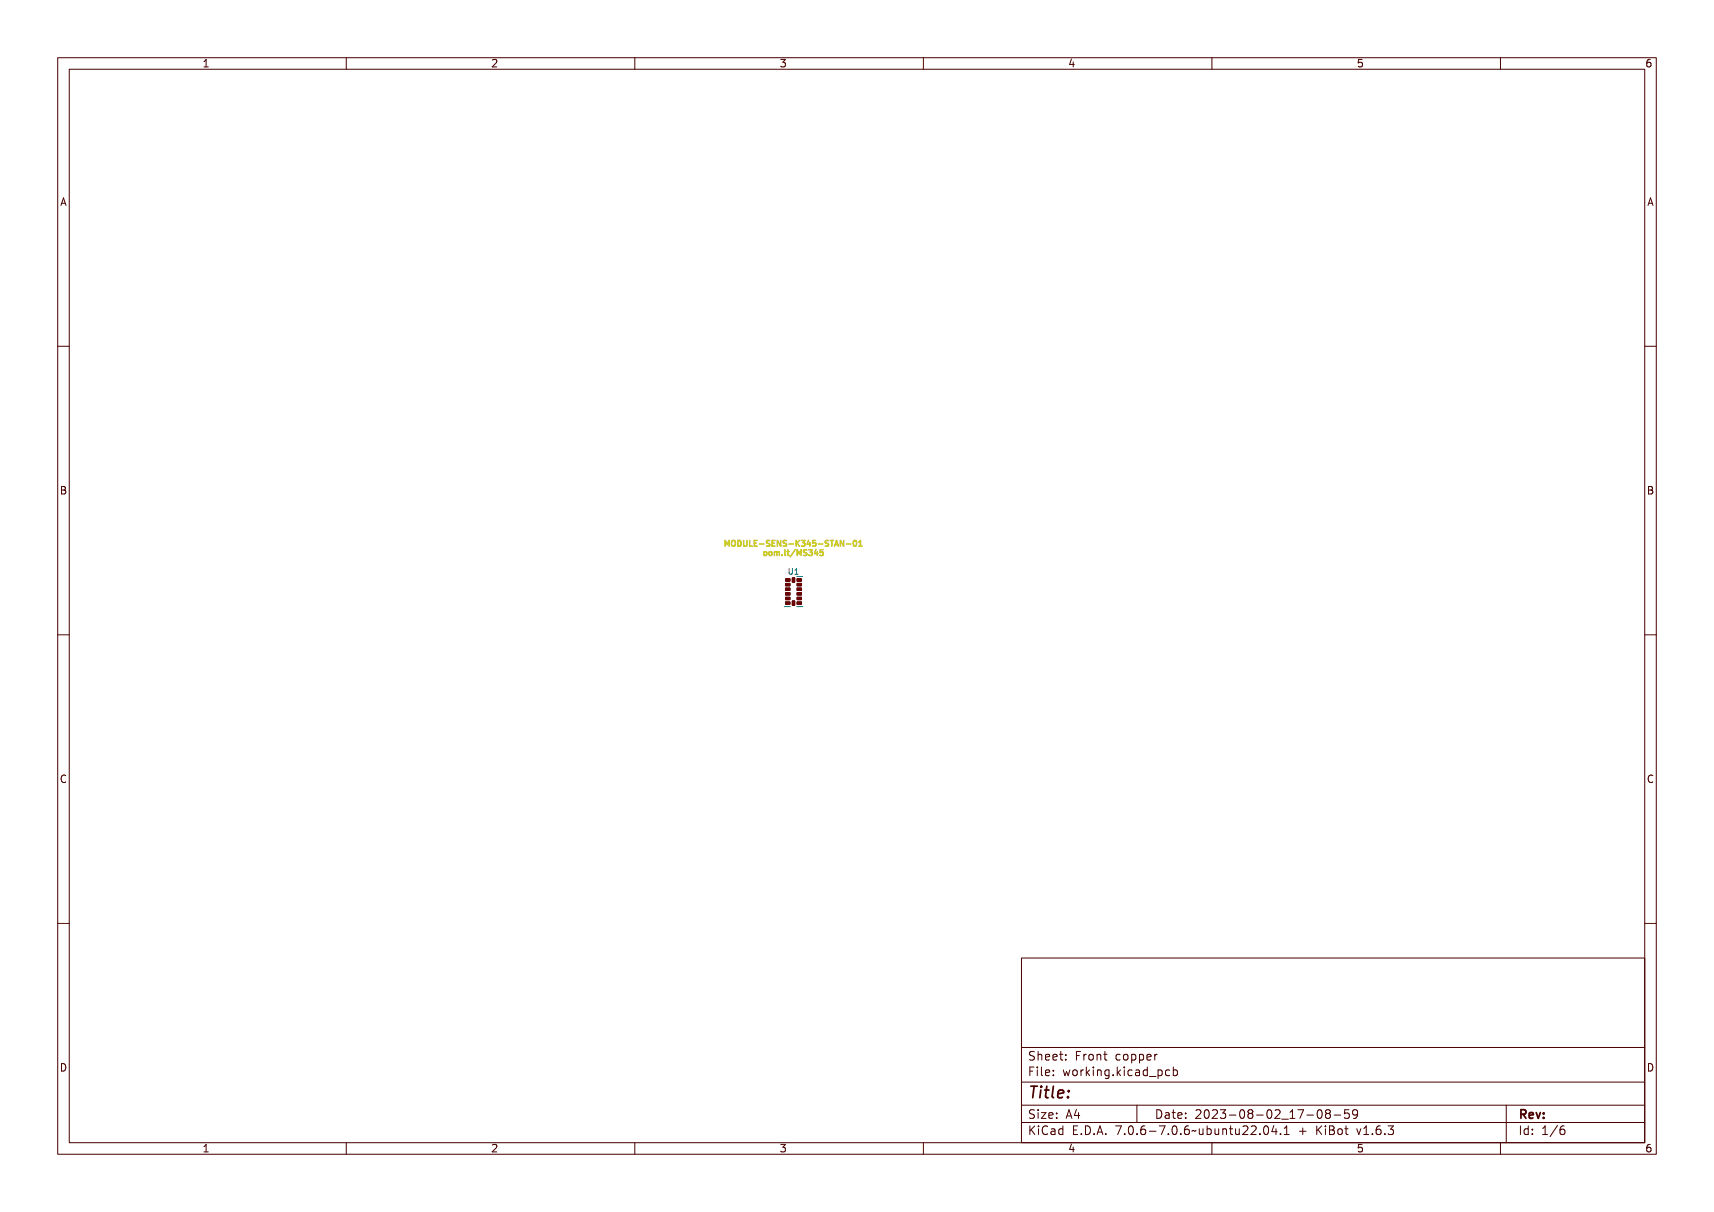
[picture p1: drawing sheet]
<svg xmlns="http://www.w3.org/2000/svg" width="297mm" height="210mm" viewBox="0 0 297 210" stroke-linecap="round" stroke-linejoin="round" font-family="sans-serif">
<g fill="#840000">
<path d="M136.1 100.2h.8l.1 .5-.9 .1z" fill-rule="evenodd"/>
<path d="M136.1 101h.8l.1 .5-.9 .1z" fill-rule="evenodd"/>
<path d="M136.1 101.8h.8l.1 .5-.9 .1z" fill-rule="evenodd"/>
<path d="M136.1 102.6h.8l.1 .5-.9 .1z" fill-rule="evenodd"/>
<path d="M136.1 103.4h.8l.1 .5-.9 .1z" fill-rule="evenodd"/>
<path d="M136.1 104.2h.8l.1 .5-.9 .1z" fill-rule="evenodd"/>
<path d="M137.2 104.1h.6l-.1 .9-.5-.1z" fill-rule="evenodd"/>
<path d="M138.1 104.2h.8l.1 .5-.9 .1z" fill-rule="evenodd"/>
<path d="M138.1 103.4h.8l.1 .5-.9 .1z" fill-rule="evenodd"/>
<path d="M138.1 102.6h.8l.1 .5-.9 .1z" fill-rule="evenodd"/>
<path d="M138.1 101.8h.8l.1 .5-.9 .1z" fill-rule="evenodd"/>
<path d="M138.1 101h.8l.1 .5-.9 .1z" fill-rule="evenodd"/>
<path d="M138.1 100.2h.8l.1 .5-.9 .1z" fill-rule="evenodd"/>
<path d="M137.2 100.1h.6l-.1 .9-.5-.1z" fill-rule="evenodd"/>
<path d="M136.1 100.2h.8l.1 .5-.9 .1z" fill-rule="evenodd"/>
<path d="M136.1 101h.8l.1 .5-.9 .1z" fill-rule="evenodd"/>
<path d="M136.1 101.8h.8l.1 .5-.9 .1z" fill-rule="evenodd"/>
<path d="M136.1 102.6h.8l.1 .5-.9 .1z" fill-rule="evenodd"/>
<path d="M136.1 103.4h.8l.1 .5-.9 .1z" fill-rule="evenodd"/>
<path d="M136.1 104.2h.8l.1 .5-.9 .1z" fill-rule="evenodd"/>
<path d="M137.2 104.1h.6l-.1 .9-.5-.1z" fill-rule="evenodd"/>
<path d="M138.1 104.2h.8l.1 .5-.9 .1z" fill-rule="evenodd"/>
<path d="M138.1 103.4h.8l.1 .5-.9 .1z" fill-rule="evenodd"/>
<path d="M138.1 102.6h.8l.1 .5-.9 .1z" fill-rule="evenodd"/>
<path d="M138.1 101.8h.8l.1 .5-.9 .1z" fill-rule="evenodd"/>
<path d="M138.1 101h.8l.1 .5-.9 .1z" fill-rule="evenodd"/>
<path d="M138.1 100.2h.8l.1 .5-.9 .1z" fill-rule="evenodd"/>
<path d="M137.2 100.1h.6l-.1 .9-.5-.1z" fill-rule="evenodd"/>
</g>
<path d="M138.1 99.9h1M135.9 105.1h1M138.1 105.1h1" fill="none" stroke="#008484" stroke-width=".17"/>
<g fill="none" stroke="#c2c200" stroke-width=".25">
<path d="M125.7 94.6v-1l.3 .8 .3-.8v1M126.8 93.8l.2-.2a.34 .34 0 0 1 .4 .4v.3a.33 .33 0 0 1-.3 .4 .33 .33 0 0 1-.3-.4zM127.9 93.7h.2l.2 .5 .1-.5h.2v1h-.1v-.9l-.2 .5h-.1l-.1-.5v.9h-.2zM128.8 93.8l.1-.1a.47 .47 0 0 1 .5 .5 .47 .47 0 0 1-.5 .5l-.1-.3zM129 93.8a.39 .39 0 0 1 .3 .4 .39 .39 0 0 1-.3 .4l-.1-.4zM129.6 93.7a.5 .5 0 0 1 .6 .5 .5 .5 0 0 1-.6 .5zM129.7 93.8a.38 .38 0 0 1 .4 .4 .38 .38 0 0 1-.4 .4zM130.4 93.7h.1v.7a.18 .18 0 0 0 .2 .2 .18 .18 0 0 0 .2-.2v-.7h.1v.6a.32 .32 0 0 1-.3 .4 .32 .32 0 0 1-.3-.4zM131.2 93.7h.2v.9h.4v.1h-.6zM132 93.7h.6v.1h-.5v.3h.5v.1h-.5v.4h.5v.1h-.6zM132.9 94.3h.4v.1h-.4zM132.9 95.7h.1a.24 .24 0 0 1 .3 .3 .24 .24 0 0 1-.4 .1z"/>
<path d="M133.7 93.8l.3-.1 .2 .1-.1 .1a.2 .2 0 0 0-.4 0 .2 .2 0 0 0 .2 .2 .3 .3 0 0 1 .2 .5 .3 .3 0 0 1-.5-.1 .23 .23 0 0 0 .3 .1 .23 .23 0 0 0 .1-.3 .31 .31 0 0 1-.4-.1 .31 .31 0 0 1 .1-.4zM133.8 95.7a.24 .24 0 0 1 .3 .3 .24 .24 0 0 1-.3 .1zM134.4 95.6h.5l.1 .7h-.1l-.1-.6v.6h-.2v-.6l-.1 .6h-.1zM134.4 93.7h.6v.1h-.4v.3h.4v.1h-.4v.4h.4v.1h-.6zM135.2 93.7h.2l.3 .8v-.8h.1v1h-.2l-.3-.8v.8h-.1zM135.4 96.1h.2v.2h-.2zM136 95.3h.3v.8l.3 .2-.4-.1v-.8zM136.1 93.8l.3-.1 .2 .1-.1 .1a.2 .2 0 0 0-.4 0 .2 .2 0 0 0 .2 .2 .3 .3 0 0 1 .2 .5 .3 .3 0 0 1-.5-.1 .23 .23 0 0 0 .3 .1 .23 .23 0 0 0 .1-.3 .31 .31 0 0 1-.4-.1 .31 .31 0 0 1 .1-.4zM136.9 94.3h.4v.1h-.4zM137 95.4h.1v.2h.3v.1h-.3v.4l.3 .2-.4-.1v-.5h-.2l.2-.1zM137.6 93.7h.1v.5l.4-.5h.2l-.4 .4 .4 .6h-.2l-.3-.5-.1 .5h-.1zM138.1 95.3h.1l-.5 1.1h-.1z"/>
<path d="M138.4 95.3h.1l.2 .5 .2-.5h.1v1h-.1v-.9l-.1 .6h-.1l-.2-.6v.9h-.1zM138.4 93.7a.29 .29 0 0 1 .5 0 .29 .29 0 0 1-.1 .5 .3 .3 0 0 1 .1 .5 .3 .3 0 0 1-.5-.2l.1 .1a.22 .22 0 0 0 .3 0 .22 .22 0 0 0 0-.3 .22 .22 0 0 0-.2-.1v-.1a.19 .19 0 0 0 .2-.1 .19 .19 0 0 0 0-.2 .19 .19 0 0 0-.3 0zM139.3 95.4l.3-.1 .2 .1-.1 .1a.2 .2 0 0 0-.4 0 .21 .21 0 0 0 .3 .3 .3 .3 0 0 1 .1 .5 .3 .3 0 0 1-.5-.2 .23 .23 0 0 0 .3 .1 .23 .23 0 0 0 .1-.3 .31 .31 0 0 1-.3-.1 .31 .31 0 0 1 0-.4zM139.6 93.7h.1v.7h.1l-.1 .3h-.1v-.2h-.4zM139.6 93.8v.6h-.3zM140 95.4a.29 .29 0 0 1 .5-.1 .29 .29 0 0 1-.1 .5 .3 .3 0 0 1 .1 .5 .3 .3 0 0 1-.5-.2l.1 .1a.22 .22 0 0 0 .3 0 .22 .22 0 0 0 0-.2 .22 .22 0 0 0-.2-.2v-.1a.19 .19 0 0 0 .2 0 .19 .19 0 0 0 0-.3 .19 .19 0 0 0-.3 .1zM140 93.7h.5v.1h-.3v.3a.32 .32 0 0 1 .4 .1 .32 .32 0 0 1-.2 .5 .32 .32 0 0 1-.4-.2 .26 .26 0 0 0 .4 .1 .26 .26 0 0 0 0-.4 .26 .26 0 0 0-.4 0zM140.9 94.3h.4v.1h-.4zM141.2 95.3h.1v.7h.1l-.1 .3h-.1v-.2h-.4zM141.2 95.4v.6h-.3zM141.6 95.3h.5v.1h-.3v.3a.32 .32 0 0 1 .4 .1 .32 .32 0 0 1-.2 .5 .32 .32 0 0 1-.4-.2 .26 .26 0 0 0 .4 .1 .26 .26 0 0 0 0-.4 .26 .26 0 0 0-.4 0zM141.7 93.8l.3-.1 .2 .1-.1 .1a.2 .2 0 0 0-.3 0 .2 .2 0 0 0 .2 .2 .3 .3 0 0 1 .1 .5 .3 .3 0 0 1-.5-.1 .23 .23 0 0 0 .3 .1 .23 .23 0 0 0 .1-.3 .31 .31 0 0 1-.3-.1 .31 .31 0 0 1 0-.4z"/>
<path d="M142.3 93.7h.8v.1h-.3v.9h-.2v-.9h-.3zM143.4 93.7h.2l.3 1h-.1l-.1-.3h-.4v.3h-.2zM143.5 93.8l.2 .5h-.3zM144 93.7h.2l.3 .8v-.8h.1v1h-.1l-.4-.8v.8h-.1zM144.9 94.3h.4v.1h-.4zM145.7 93.8a.27 .27 0 0 1 .5 0v.4a.39 .39 0 0 1-.3 .5 .58 .58 0 0 1-.2-.9zM145.8 93.8a.4 .4 0 0 1 .3 .4 .4 .4 0 0 1-.3 .4l-.1-.4zM146.5 93.8l.3-.1v.9h.2v.1h-.5v-.1h.2v-.8l-.2 .1zM148 93.7l.1-.1a.53 .53 0 0 1 .3 .5 .53 .53 0 0 1-.3 .5 .66 .66 0 0 1-.1-.9zM148.8 94.6h.6M148.8 93.9l.3-.3v1"/>
<circle cx="133.1" cy="95.9" r=".37"/>
<circle cx="133.9" cy="95.9" r=".37"/>
<circle cx="145.9" cy="94.2" r=".09"/>
</g>
<g fill="none" stroke="#480000" stroke-width=".17">
<path d="M10 10h277v190h-277zM12 12h273v186h-273zM60 10v2M110 10v2M160 10v2M210 10v2M260 10v2M10 60h2M285 60h2M10 110h2M285 110h2M10 160h2"/>
<path d="M285 160h2M177 166h108v32h-108zM60 198v2M110 198v2M160 198v2M177 181.5h108M177 187.5h108M177 191.5h108M177 194.5h108M178.1 195.2h.2v.6l.6-.6h.3l-.6 .6 .6 .8h-.2l-.5-.7-.2 .2v.5h-.2zM178.2 185h.9v.2h-.7v.4h.6v.2h-.6v.7h-.2zM178.3 182.4l.5-.1h.2v.2a.31 .31 0 0 0-.5-.1 .31 .31 0 0 0 0 .5 .5 .5 0 0 1 .6 .6 .5 .5 0 0 1-.8 .2l-.1-.2a.34 .34 0 0 0 .4 .1 .34 .34 0 0 0 .1-.5 .47 .47 0 0 1-.5-.2 .47 .47 0 0 1 .1-.5z"/>
<path d="M178.3 192.5l.5-.1h.2v.2a.31 .31 0 0 0-.5-.1 .31 .31 0 0 0 0 .5 .5 .5 0 0 1 .6 .6 .5 .5 0 0 1-.8 .2l-.1-.2a.34 .34 0 0 0 .4 .1 .34 .34 0 0 0 .1-.5 .47 .47 0 0 1-.5-.2 .47 .47 0 0 1 .1-.5zM179.4 182.2h.2v.6a.35 .35 0 0 1 .4-.1 .35 .35 0 0 1 .2 .4v.6h-.2v-.8h-.4v.8h-.2zM179.5 185.4h.4v.9h.4v.2h-.9v-.2h.3v-.8h-.2zM179.5 192.8h.4v.9h.4v.1h-.9v-.1h.3v-.8h-.2zM179.5 195.6h.4v.9h.4v.1h-.9v-.1h.3v-.8h-.2zM179.7 184.9h.2v.3h-.2zM179.7 192.3h.2v.3h-.2zM179.7 195.1h.2v.3h-.2zM180.6 184.9h.4v1.3l.4 .1v.2l-.5-.2v-1.2h-.3zM180.6 192.8h.8v.1l-.6 .8h.6v.1h-.8v-.1l.6-.8h-.6zM180.7 182.8a.49 .49 0 0 1 .6-.1 .49 .49 0 0 1 .2 .5h-.8a.42 .42 0 0 0 .3 .4 .42 .42 0 0 0 .4-.1v.2a.6 .6 0 0 1-.8-.1 .6 .6 0 0 1 .1-.8zM180.7 195.4l.5-.2h.3v.2a.43 .43 0 0 0-.6 0 .43 .43 0 0 0-.2 .5 .43 .43 0 0 0 .2 .5 .43 .43 0 0 0 .6 0v.2a.66 .66 0 0 1-.8-.1 .66 .66 0 0 1-.1-.8z"/>
<path d="M180.8 182.9l.4-.1 .1 .3h-.6zM181.8 195.6h.2a.45 .45 0 0 1 .5 0 .45 .45 0 0 1 .1 .4v.6h-.1v-.1a.38 .38 0 0 1-.5 .2 .38 .38 0 0 1-.2-.5 .38 .38 0 0 1 .4-.2h.3a.35 .35 0 0 0-.3-.4 .35 .35 0 0 0-.4 .2zM181.9 182.8a.49 .49 0 0 1 .6-.1 .49 .49 0 0 1 .2 .5h-.8a.42 .42 0 0 0 .3 .4 .42 .42 0 0 0 .5-.1v.2a.6 .6 0 0 1-.9-.1 .6 .6 0 0 1 .1-.8zM181.9 185.5a.49 .49 0 0 1 .6-.1 .49 .49 0 0 1 .2 .5h-.8a.42 .42 0 0 0 .3 .4 .42 .42 0 0 0 .5-.1v.2a.6 .6 0 0 1-.9-.1 .6 .6 0 0 1 .1-.8zM181.9 192.9a.49 .49 0 0 1 .6-.1 .49 .49 0 0 1 .2 .5h-.8a.42 .42 0 0 0 .3 .4 .42 .42 0 0 0 .5-.1v.2a.6 .6 0 0 1-.9-.1 .6 .6 0 0 1 .1-.8zM182 196.2l.5-.1a.31 .31 0 0 1-.2 .4 .31 .31 0 0 1-.4-.1zM182 182.9l.4-.1 .1 .3h-.6zM182 185.6l.4-.1 .1 .3h-.6zM182 193l.4-.1 .1 .3h-.6zM183 195.7l.4-.2 .2 .2v-.6h.2v1.5h-.2v-.1a.42 .42 0 0 1-.5 .1 .42 .42 0 0 1-.2-.5zM183.2 195.8l.1-.1a.4 .4 0 0 1 .3 .4 .4 .4 0 0 1-.3 .4l-.2-.2zM183.2 182.3h.2v.4h.4v.1h-.4l.1 .8h.3v.1h-.2a.3 .3 0 0 1-.4-.3v-.6h-.3v-.1h.3z"/>
<path d="M183.3 185.4h.2v.3h-.2zM183.3 186.2h.2v.3h-.2zM183.3 192.8h.2v.3h-.2zM183.3 193.6h.2v.2h-.2zM184.5 182.7h.2v.3h-.2zM184.5 183.5h.2v.2h-.2zM185.2 185.4h.2l.2 .8 .1-.5h.2l.2 .5 .1-.8h.2l-.2 1.1h-.2l-.2-.7-.2 .7h-.1zM185.4 195.2h.9v.2h-.7v.4h.6v.2h-.6v.5h.7v.1h-.9zM185.7 192.4h.2l.5 1.4h-.2l-.1-.3h-.5l-.1 .3h-.2zM185.8 192.6l.2 .7h-.4zM186.6 182.3h.9v.2h-.7v.4h.6v.2h-.6v.6h-.2zM186.7 185.5a.52 .52 0 0 1 .8 .4 .52 .52 0 0 1-.8 .4l-.1-.4z"/>
<path d="M186.8 185.6l.1-.1a.39 .39 0 0 1 .4 .4 .39 .39 0 0 1-.4 .4l-.1-.2zM186.9 196.4h.2v.2h-.2zM187.1 192.4h.2v.9h.2v.2h-.2v.3h-.2v-.3h-.6v-.2zM187.1 192.6v.7h-.4zM187.8 195.2a.76 .76 0 0 1 .9 .7 .76 .76 0 0 1-.9 .7zM188 195.4a.57 .57 0 0 1 .5 .5 .57 .57 0 0 1-.5 .6zM188 182.7h.2v.2a.3 .3 0 0 1 .3-.3 .3 .3 0 0 1 .3 .3 .37 .37 0 0 0-.5-.1 .37 .37 0 0 0-.1 .4v.5h-.2zM188 185.4h.2v.2a.3 .3 0 0 1 .3-.3 .3 .3 0 0 1 .3 .3 .37 .37 0 0 0-.5-.1 .37 .37 0 0 0-.1 .4v.6h-.2zM189.1 184.9h.1v.9l.5-.4h.2l-.4 .4 .5 .7h-.2l-.4-.6-.2 .1v.5h-.1zM189.1 182.8a.52 .52 0 0 1 .8 .4 .52 .52 0 0 1-.8 .4l-.1-.4zM189.2 182.9l.1-.1a.39 .39 0 0 1 .4 .4 .39 .39 0 0 1-.4 .4l-.1-.2zM189.3 196.4h.3v.2h-.3z"/>
<path d="M190.2 182.7h.2v.1a.35 .35 0 0 1 .4-.1 .35 .35 0 0 1 .3 .4v.6h-.2l-.1-.8h-.3l-.1 .8h-.2zM190.3 185.4h.4v.9h.4v.2h-.9v-.2h.4v-.8h-.3zM190.5 195.2h.3l.4 1.4h-.2l-.1-.3h-.5l-.1 .3h-.2zM190.6 184.9h.1v.3h-.1zM190.6 195.4l.2 .7h-.4zM191.4 185.4h.2v.1a.35 .35 0 0 1 .4-.1 .35 .35 0 0 1 .3 .4v.7h-.2l-.1-.9h-.3l-.1 .9h-.2zM191.7 182.3h.1v.4h.4v.1h-.4l.1 .8h.3v.1h-.2a.3 .3 0 0 1-.3-.3v-.6h-.3v-.1h.3zM191.7 196.4h.3v.2h-.3zM192.7 185.5l.3-.2 .3 .2v-.1h.2v1a.53 .53 0 0 1-.8 .4v-.2a.36 .36 0 0 0 .4 .1 .36 .36 0 0 0 .2-.4l-.1 .1a.53 .53 0 0 1-.7-.3 .53 .53 0 0 1 .2-.6zM192.8 185.6l.1-.1a.39 .39 0 0 1 .4 .4 .39 .39 0 0 1-.4 .4l-.1-.2zM193.8 195.2h.9l-.5 1.4h-.2l.5-1.2h-.7zM194 182.8a.39 .39 0 0 1 .4-.2 .39 .39 0 0 1 .3 .3 .4 .4 0 0 0-.6 0 .4 .4 0 0 0 0 .6 .4 .4 0 0 0 .6 0 .41 .41 0 0 1-.4 .3 .41 .41 0 0 1-.4-.3l-.1-.5z"/>
<path d="M194.1 186.2h.3v.3h-.3zM195.1 184.9h.2v.9l.4-.4h.3l-.5 .4 .5 .7h-.2l-.4-.6-.1 .1v.5h-.2zM195.1 182.8a.52 .52 0 0 1 .8 .4 .52 .52 0 0 1-.8 .4l-.1-.4zM195.2 182.9l.1-.1a.39 .39 0 0 1 .4 .4 .39 .39 0 0 1-.4 .4l-.1-.2zM195.3 196.4h.3v.2h-.3zM196.2 182.7h.2v.1a.46 .46 0 0 1 .6 0 .46 .46 0 0 1 .1 .6 .39 .39 0 0 1-.2 .4 .39 .39 0 0 1-.5-.2v.6h-.2zM196.3 185.4h.5v.9h.3v.2h-.9v-.2h.4v-.8h-.3zM196.3 195.4a.5 .5 0 0 1 .7-.1 .5 .5 0 0 1 .1 .6 .52 .52 0 0 1-.4 .8 .52 .52 0 0 1-.5-.8zM196.5 182.9l.1-.1a.4 .4 0 0 1 .3 .4 .4 .4 0 0 1-.3 .4l-.2-.2zM196.5 195.4a.57 .57 0 0 1 .4 .9l-.3 .2a.86 .86 0 0 1-.1-1.1zM196.6 184.9h.2v.3h-.2zM197 191.5v3"/>
<path d="M197.4 182.7h.2v.1a.46 .46 0 0 1 .6 0 .46 .46 0 0 1 .1 .6 .39 .39 0 0 1-.2 .4 .39 .39 0 0 1-.5-.2v.6h-.2zM197.6 185.5a.39 .39 0 0 1 .4-.2 .39 .39 0 0 1 .3 .3 .4 .4 0 0 0-.6 0 .4 .4 0 0 0 0 .6 .4 .4 0 0 0 .6 0 .41 .41 0 0 1-.4 .3 .41 .41 0 0 1-.4-.3v-.5zM197.7 182.9l.1-.1a.4 .4 0 0 1 .3 .4 .4 .4 0 0 1-.3 .4l-.2-.2zM197.7 196.4h.3v.2h-.3zM198.7 185.4h.1a.45 .45 0 0 1 .5 0 .45 .45 0 0 1 .2 .4v.7h-.2v-.2a.38 .38 0 0 1-.5 .2 .38 .38 0 0 1-.2-.5 .38 .38 0 0 1 .5-.2h.2a.35 .35 0 0 0-.3-.4 .35 .35 0 0 0-.3 .2zM198.7 182.8a.49 .49 0 0 1 .6-.1 .49 .49 0 0 1 .2 .5h-.7a.42 .42 0 0 0 .2 .4 .42 .42 0 0 0 .5-.1v.2a.6 .6 0 0 1-.8-.1 .6 .6 0 0 1 0-.8zM198.7 195.4l.5-.2h.2v.2a.43 .43 0 0 0-.5 0 .43 .43 0 0 0-.1 .5 .48 .48 0 0 1 .7 0 .48 .48 0 0 1-.1 .7 .48 .48 0 0 1-.7-.1l-.1-.6zM198.8 186l.5-.1a.31 .31 0 0 1-.1 .4 .31 .31 0 0 1-.4-.1zM198.9 182.9l.3-.1 .2 .3h-.6zM198.9 195.9a.29 .29 0 0 1 .4 .1 .29 .29 0 0 1-.1 .4 .29 .29 0 0 1-.4-.1zM199.9 185.5l.3-.2 .3 .2v-.6h.2v1.6h-.2v-.2a.42 .42 0 0 1-.5 .1 .42 .42 0 0 1-.2-.5zM200 196h.5v.2h-.5z"/>
<path d="M200 182.7h.2v.2a.3 .3 0 0 1 .3-.3 .3 .3 0 0 1 .3 .3 .37 .37 0 0 0-.4-.1 .37 .37 0 0 0-.2 .4v.5h-.2zM200 185.6l.1-.1a.39 .39 0 0 1 .4 .4 .39 .39 0 0 1-.4 .4l-.1-.2zM200.1 192.4a.76 .76 0 0 1 1 .7 .76 .76 0 0 1-1 .7zM200.3 192.6a.57 .57 0 0 1 .6 .5 .57 .57 0 0 1-.6 .6zM200.9 186.8l1.2 .1zM201 195.2h.9l-.5 1.4h-.2l.5-1.2h-.7zM201.4 192.8h.2a.45 .45 0 0 1 .5 0 .45 .45 0 0 1 .1 .4v.6h-.1v-.1a.38 .38 0 0 1-.5 .2 .38 .38 0 0 1-.2-.5 .38 .38 0 0 1 .4-.2h.3a.35 .35 0 0 0-.3-.4 .35 .35 0 0 0-.4 .2zM201.6 193.4l.5-.1a.31 .31 0 0 1-.2 .4 .31 .31 0 0 1-.4-.1zM202.2 185.4h.2v.1a.46 .46 0 0 1 .6 0 .46 .46 0 0 1 .1 .6 .39 .39 0 0 1-.2 .4 .39 .39 0 0 1-.5-.2v.6h-.2zM202.5 185.6l.1-.1a.4 .4 0 0 1 .4 .4 .4 .4 0 0 1-.4 .4l-.2-.2zM202.5 196.4h.3v.2h-.3zM202.8 192.4h.2v.4h.4v.1h-.4l.1 .8h.3v.1h-.2a.3 .3 0 0 1-.4-.3v-.6h-.3v-.1h.3z"/>
<path d="M203.5 195.4a.5 .5 0 0 1 .7-.1 .5 .5 0 0 1 .1 .6 .52 .52 0 0 1-.4 .8 .52 .52 0 0 1-.5-.8zM203.6 185.5a.39 .39 0 0 1 .4-.2 .39 .39 0 0 1 .3 .3 .4 .4 0 0 0-.5 0 .4 .4 0 0 0 0 .6 .4 .4 0 0 0 .5 0 .41 .41 0 0 1-.4 .3 .41 .41 0 0 1-.4-.3v-.5zM203.7 195.4a.57 .57 0 0 1 .4 .9l-.2 .2a.86 .86 0 0 1-.2-1.1zM203.9 192.9a.49 .49 0 0 1 .6-.1 .49 .49 0 0 1 .2 .5h-.8a.42 .42 0 0 0 .3 .4 .42 .42 0 0 0 .5-.1v.2a.6 .6 0 0 1-.9-.1 .6 .6 0 0 1 .1-.8zM204 193l.4-.1 .1 .3h-.6zM204.7 184.9h.1v.6a.45 .45 0 0 1 .7 0 .45 .45 0 0 1 0 .6 .39 .39 0 0 1-.2 .4 .39 .39 0 0 1-.5-.2v.2h-.1zM204.9 185.6l.1-.1a.39 .39 0 0 1 .4 .4 .39 .39 0 0 1-.4 .4l-.1-.2zM204.9 196.4h.3v.2h-.3zM205.3 192.8h.2v.3h-.2zM205.3 193.6h.2v.2h-.2zM205.9 195.4l.5-.2h.2v.2a.43 .43 0 0 0-.5 0 .43 .43 0 0 0-.1 .5 .48 .48 0 0 1 .7 0 .48 .48 0 0 1-.1 .7 .48 .48 0 0 1-.7-.1l-.1-.6zM206.1 195.9a.29 .29 0 0 1 .4 .1 .29 .29 0 0 1-.1 .4 .29 .29 0 0 1-.4-.1z"/>
<path d="M207 196l.3-.1 .5 .1 .2-.1a.38 .38 0 0 1-.7 .2l-.3 .1zM207.4 192.5a.53 .53 0 0 1 .8 .1 .53 .53 0 0 1-.3 .7l-.3 .4h.7v.1h-.9v-.1l.3-.4a.49 .49 0 0 0 .2-.7l-.5 .1zM208.3 195.6h.1l.1 .8 .2 .1 .2-.2v-.7h.2v1h-.2v-.1a.35 .35 0 0 1-.4 .2 .35 .35 0 0 1-.2-.5zM208.7 192.6a.5 .5 0 0 1 .6-.1 .5 .5 0 0 1 .2 .6 .52 .52 0 0 1-.5 .8 .52 .52 0 0 1-.4-.8zM208.9 192.6a.57 .57 0 0 1 .4 .9l-.3 .2a.86 .86 0 0 1-.1-1.1zM209.5 195.1h.2v.6a.45 .45 0 0 1 .6-.1 .45 .45 0 0 1 .1 .7 .39 .39 0 0 1-.3 .4 .39 .39 0 0 1-.4-.2v.1h-.2zM209.7 195.8l.1-.1a.4 .4 0 0 1 .4 .4 .4 .4 0 0 1-.4 .4l-.1-.2zM209.8 192.5a.53 .53 0 0 1 .8 .1 .53 .53 0 0 1-.3 .7l-.3 .4h.7v.1h-.9v-.1l.3-.4a.49 .49 0 0 0 .2-.7l-.5 .1zM210 198v2M210.7 195.6h.2v.8l.2 .1 .2-.2v-.7h.2v1h-.2v-.1a.35 .35 0 0 1-.4 .2 .35 .35 0 0 1-.2-.5zM211 192.4a.46 .46 0 0 1 .6 0 .46 .46 0 0 1 .1 .6l-.1 .1a.45 .45 0 0 1 .2 .6 .45 .45 0 0 1-.6 .2l-.2-.1v-.2a.35 .35 0 0 0 .5 .1 .35 .35 0 0 0 0-.5h-.3v-.2a.28 .28 0 0 0 .4-.1 .28 .28 0 0 0 0-.3 .28 .28 0 0 0-.4 0h-.2zM211.9 195.6h.2v.1a.35 .35 0 0 1 .4-.1 .35 .35 0 0 1 .2 .4v.6h-.2v-.8h-.4v.8h-.2z"/>
<path d="M212.4 193.2h.5v.2h-.5zM213.3 195.2h.2v.4h.4v.1h-.4v.8h.4v.1h-.2a.3 .3 0 0 1-.4-.3v-.6h-.3v-.1h.3zM213.5 192.6a.5 .5 0 0 1 .6-.1 .5 .5 0 0 1 .2 .6 .52 .52 0 0 1-.5 .8 .52 .52 0 0 1-.4-.8zM213.7 192.6a.57 .57 0 0 1 .4 .9l-.3 .2a.86 .86 0 0 1-.1-1.1zM214.3 195.6h.2v.8l.2 .1 .2-.2v-.7h.2v1h-.2v-.1a.35 .35 0 0 1-.4 .2 .35 .35 0 0 1-.2-.5zM214.7 192.5a.41 .41 0 0 1 .7-.1 .41 .41 0 0 1-.2 .7 .42 .42 0 0 1 .2 .6 .42 .42 0 0 1-.7 0 .42 .42 0 0 1 .2-.6l-.3-.2zM215.5 195.3a.53 .53 0 0 1 .8 .1 .53 .53 0 0 1-.3 .7l-.3 .4h.6v.1h-.9v-.1l.4-.4a.49 .49 0 0 0 .2-.8l-.5 .2zM216 193.2h.5v.2h-.5zM216.7 195.3a.53 .53 0 0 1 .8 .1 .53 .53 0 0 1-.3 .7l-.3 .4h.6v.1h-.9v-.1l.4-.4a.49 .49 0 0 0 .2-.8l-.5 .2zM217.1 192.6a.5 .5 0 0 1 .7-.1 .5 .5 0 0 1 .1 .6 .52 .52 0 0 1-.5 .8 .52 .52 0 0 1-.4-.8zM217.3 192.6a.57 .57 0 0 1 .4 .9l-.3 .2a.86 .86 0 0 1-.1-1.1zM218.2 196.4h.2v.2h-.2z"/>
<path d="M218.2 192.5a.53 .53 0 0 1 .8 .1 .53 .53 0 0 1-.3 .7l-.3 .4h.7v.1h-.9v-.1l.3-.4a.49 .49 0 0 0 .2-.7l-.5 .1zM219.2 195.4a.5 .5 0 0 1 .6-.1 .5 .5 0 0 1 .2 .6 .52 .52 0 0 1-.5 .8 .52 .52 0 0 1-.5-.8zM219.2 194.2l1.3 .1zM219.4 195.4a.57 .57 0 0 1 .3 .9l-.2 .2a.86 .86 0 0 1-.1-1.1zM220.7 192.5l.5-.1v1.3h.3v.1h-.8v-.1h.3v-1.1h-.3zM220.8 195.2h.2v.9h.2v.2h-.2v.3h-.2v-.3h-.6v-.2zM220.8 195.4v.7h-.4zM221.8 196.4h.2v.2h-.2zM221.8 192.4h.9l-.5 1.4h-.2l.5-1.2h-.7zM222.8 195.3l.5-.1v1.3h.3v.1h-.8v-.1h.3v-1.1h-.3zM223.2 193.2h.5v.2h-.5zM224.3 192.6a.5 .5 0 0 1 .7-.1 .5 .5 0 0 1 .1 .6 .52 .52 0 0 1-.4 .8 .52 .52 0 0 1-.5-.8z"/>
<path d="M224.5 192.6a.57 .57 0 0 1 .4 .9l-.2 .2a.86 .86 0 0 1-.2-1.1zM225.4 195.5h.2v.4h.4v.2h-.4v.4h-.2v-.4h-.4v-.2h.4zM225.5 192.5a.41 .41 0 0 1 .7-.1 .41 .41 0 0 1-.2 .7 .42 .42 0 0 1 .2 .6 .42 .42 0 0 1-.7 0 .42 .42 0 0 1 .2-.6l-.3-.2zM226.8 193.2h.5v.2h-.5zM227.5 195.2h.2v.6l.6-.6h.2l-.6 .6 .6 .8h-.2l-.5-.7-.1 .2v.5h-.2zM227.9 192.4h.7v.2h-.5v.3a.53 .53 0 0 1 .6 .6 .53 .53 0 0 1-.8 .3l-.1-.2a.37 .37 0 0 0 .7 0 .37 .37 0 0 0-.4-.5h-.2zM228.8 195.6h.4v.9h.4v.1h-.9v-.1h.4v-.8h-.3zM229.1 195.1h.1v.3h-.1zM229.1 192.5a.53 .53 0 0 1 .7 0 .53 .53 0 0 1 .1 .6 .6 .6 0 0 1-.1 .6 .6 .6 0 0 1-.7 .1v-.2a.43 .43 0 0 0 .5 0 .43 .43 0 0 0 .2-.4 .47 .47 0 0 1-.7 0 .47 .47 0 0 1 0-.7zM229.9 195.2h.4a.35 .35 0 0 1 .5 .2 .35 .35 0 0 1-.3 .5 .41 .41 0 0 1 .3 .5 .41 .41 0 0 1-.5 .2h-.4zM230.1 196h.2a.27 .27 0 0 1 .3 .2 .27 .27 0 0 1-.3 .3h-.2zM230.1 195.4h.2a.23 .23 0 0 1 .3 .2 .23 .23 0 0 1-.3 .2h-.2z"/>
<path d="M231.2 193.2h1.1M231.2 195.7a.52 .52 0 0 1 .8 .4 .52 .52 0 0 1-.8 .4l-.1-.4zM231.3 195.8l.1-.1a.39 .39 0 0 1 .4 .4 .39 .39 0 0 1-.4 .4l-.1-.2zM232.6 195.2h.1v.4h.4v.1h-.4l.1 .8h.3v.1h-.2a.3 .3 0 0 1-.3-.3v-.6h-.3v-.1h.3zM233.7 192.3h-.7v.7l.2-.1h.5l.1 .2-.1 .5-.2 .2h-.3l-.2-.2M234.6 195.6h.2l.3 .9 .4-.9h.2l-.4 1h-.3zM235.2 192.9l-.2 .3h-.3l-.3-.3 .1-.5 .5-.1 .2 .1a.99 .99 0 0 1-.4 1.4h-.3M236 195.3l.5-.1v1.3h.3v.1h-.8v-.1h.3v-1.1h-.3zM237.4 196.4h.3v.2h-.3zM238.4 195.4l.5-.2h.2v.2a.43 .43 0 0 0-.5 0 .43 .43 0 0 0-.1 .5 .48 .48 0 0 1 .7 0 .48 .48 0 0 1-.1 .7 .48 .48 0 0 1-.7-.1l-.1-.6zM238.6 195.9a.29 .29 0 0 1 .4 .1 .29 .29 0 0 1-.1 .4 .29 .29 0 0 1-.4-.1zM239.8 196.4h.3v.2h-.3z"/>
<path d="M240.7 195.2a.46 .46 0 0 1 .6 0 .46 .46 0 0 1 .1 .6l-.1 .1a.45 .45 0 0 1 .2 .6 .45 .45 0 0 1-.6 .2l-.2-.1v-.2a.35 .35 0 0 0 .5 .1 .35 .35 0 0 0 0-.5l-.3-.1v-.1a.28 .28 0 0 0 .4-.1 .28 .28 0 0 0 0-.3 .28 .28 0 0 0-.4 0h-.2zM260 198v2M261 191.5v6.5M263.2 195.2h.8v.2h-.3v1.1h.3v.1h-.8v-.1h.3v-1.1h-.3zM264.4 195.7l.3-.2 .3 .2v-.6h.2v1.5h-.2v-.1a.42 .42 0 0 1-.5 .1 .42 .42 0 0 1-.2-.5zM264.6 195.8l.1-.1a.4 .4 0 0 1 .3 .4 .4 .4 0 0 1-.3 .4l-.2-.2zM265.9 195.6h.2v.3h-.2zM265.9 196.4h.2v.2h-.2zM268.1 195.3l.5-.1v1.3h.3v.1h-.8v-.1h.3v-1.1h-.3zM269.9 195.2h.2l-.8 1.6h-.2zM270.5 195.4l.5-.2h.2v.2a.43 .43 0 0 0-.5 0 .43 .43 0 0 0-.2 .5 .48 .48 0 0 1 .7 0 .48 .48 0 0 1 0 .7 .48 .48 0 0 1-.7-.1l-.1-.6zM270.6 195.9a.29 .29 0 0 1 .4 .1 .29 .29 0 0 1 0 .4 .29 .29 0 0 1-.4-.1z"/>
<circle cx="196.7" cy="195.9" r=".13"/>
<circle cx="203.9" cy="195.9" r=".13"/>
<circle cx="209" cy="193.1" r=".13"/>
<circle cx="213.8" cy="193.1" r=".13"/>
<circle cx="215" cy="193.4" r=".29"/>
<circle cx="215" cy="192.8" r=".25"/>
<circle cx="217.4" cy="193.1" r=".13"/>
<circle cx="219.5" cy="195.9" r=".13"/>
<circle cx="224.7" cy="193.1" r=".13"/>
<circle cx="225.9" cy="193.4" r=".29"/>
<circle cx="225.9" cy="192.8" r=".25"/>
<circle cx="229.4" cy="192.9" r=".32"/>
</g>
<g fill="none" stroke="#480000" stroke-width=".3">
<path d="M178.1 188.4h1.4v.2h-.6v1.7h-.2v-1.7h-.6zM179.9 188.8h.7v1.3h.4v.2h-1.2v-.2h.5v-1.1h-.4zM180.3 188.3h.3v.3h-.3zM181.8 188.4h.2v.4h.6v.2h-.6v1l.2 .1h.4v.2a.55 .55 0 0 1-.8-.5v-.8h-.4v-.2h.4zM183 188.3h.6l.1 1.6 .1 .2h.4v.2a.54 .54 0 0 1-.8-.5v-1.4h-.4zM184.8 189a.65 .65 0 0 1 .8-.1 .65 .65 0 0 1 .3 .7h-1.1a.56 .56 0 0 0 .4 .5 .56 .56 0 0 0 .6-.1v.2a.81 .81 0 0 1-1.1-.1 .81 .81 0 0 1 .1-1.1zM185 189.1l.3-.1a.37 .37 0 0 1 .3 .4h-.8zM186.7 188.9h.3v.4h-.3zM186.7 189.9h.3v.4h-.3zM263.1 192.4a.73 .73 0 0 1 .9 .2v.3l-.3 .3 .5 .6h-.2l-.3-.4-.2-.2h-.2v.6h-.2zM263.3 192.6h.2a.26 .26 0 0 1 .3 .2 .26 .26 0 0 1-.2 .3h-.3zM264.5 192.9a.49 .49 0 0 1 .6-.1 .49 .49 0 0 1 .2 .5h-.8a.42 .42 0 0 0 .3 .4 .42 .42 0 0 0 .4-.1v.2a.6 .6 0 0 1-.8-.1 .6 .6 0 0 1 .1-.8z"/>
<path d="M264.6 193l.3-.1 .2 .3h-.6zM265.5 192.8h.2l.3 .9 .3-.9h.2l-.4 1h-.2zM267.1 192.8h.2v.3h-.2zM267.1 193.6h.2v.2h-.2z"/>
</g>
<text font-size="2.7" fill="#480000" x="178" y="190.3">Title:</text>
<g font-size="2" fill="#480000">
<text x="178" y="183.7">Sheet: Front copper</text>
<text x="178" y="186.5">File: working.kicad_pcb</text>
<text x="178" y="193.9">Size: A4</text>
<text x="178" y="196.6">KiCad E.D.A. 7.0.6-7.0.6~ubuntu22.04.1 + KiBot v1.6.3</text>
<text x="200" y="193.9">Date: 2023-08-02_17-08-59</text>
<text x="263" y="196.6">Id: 1/6</text>
<text x="263" y="193.9">Rev:</text>
</g>
<g font-size="1.7" fill="#480000">
<text x="35" y="11.7">1</text>
<text x="85" y="11.7">2</text>
<text x="135" y="11.7">3</text>
<text x="185" y="11.7">4</text>
<text x="235" y="11.7">5</text>
<text x="285" y="11.7">6</text>
<text x="10.5" y="35.7">A</text>
<text x="285.5" y="35.7">A</text>
<text x="10.5" y="85.6">B</text>
<text x="285.5" y="85.6">B</text>
<text x="10.5" y="135.7">C</text>
<text x="285.5" y="135.7">C</text>
<text x="10.5" y="185.6">D</text>
<text x="285.5" y="185.6">D</text>
<text x="35" y="199.7">1</text>
<text x="85" y="199.7">2</text>
<text x="135" y="199.7">3</text>
<text x="185" y="199.7">4</text>
<text x="235" y="199.7">5</text>
<text x="285" y="199.7">6</text>
</g>
<g font-size="1.3" fill="#c2c200">
<text x="127.9" y="94.7">MODULE-SENS-K345-STAN-01</text>
<text x="132.7" y="96.3">oom.lt/MS345</text>
</g>
<text font-size="1.3" fill="#008484" x="136.7" y="99.5">U1</text>
</svg>
